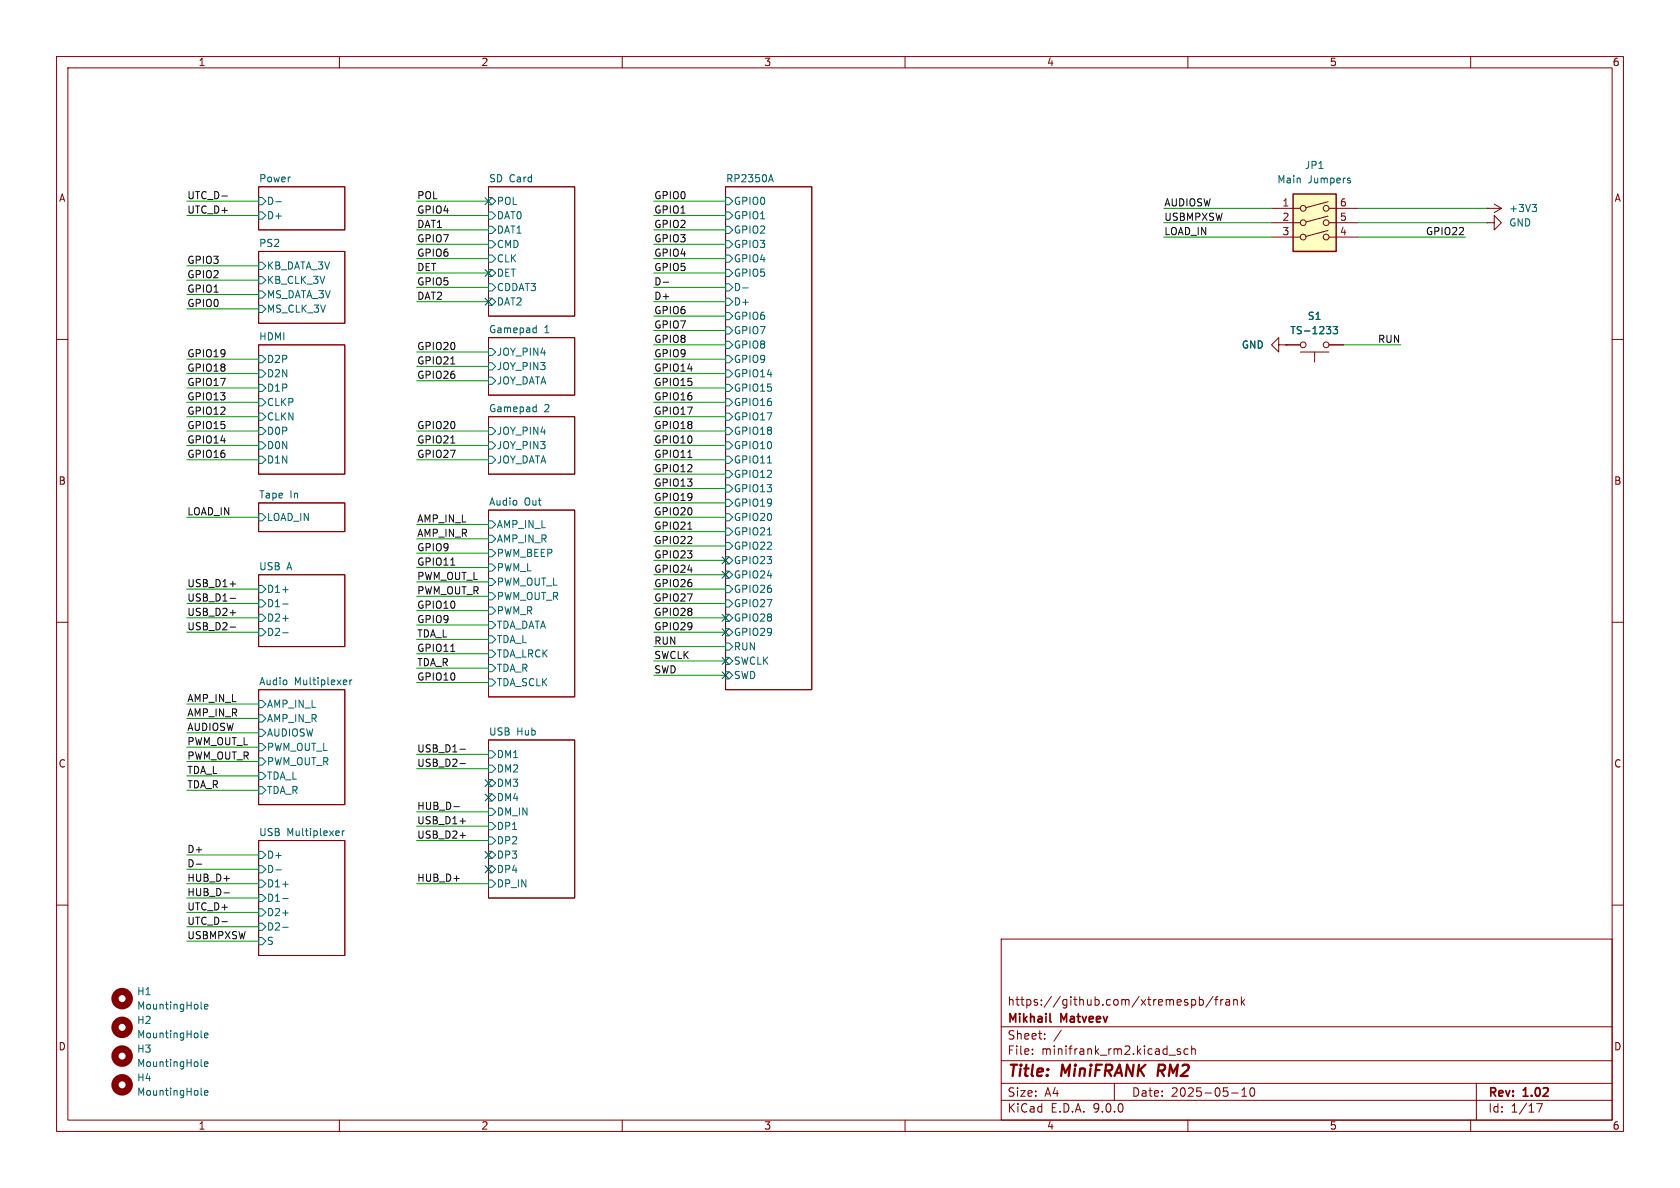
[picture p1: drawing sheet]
<svg xmlns="http://www.w3.org/2000/svg" width="297mm" height="210mm" viewBox="0 0 297 210" stroke-linecap="round" stroke-linejoin="round" font-family="sans-serif">
<g fill="none" stroke="#840000" stroke-width=".18">
<path d="M10 10h277v190h-277zM12 12h273v186h-273zM60 10v2M110 10v2M160 10v2M210 10v2M260 10v2M45.7 33h15.3v7.6h-15.3zM86.4 33h15.2v22.9h-15.2zM128.3 33h15.2v88.9h-15.2zM262.9 39.4h1.3v-1.3l1.2 1.3-1.2 1.2v-1.2M262.9 39.4h.1"/>
<path d="M262.9 36.8h.1M262.9 36.8h2.5M264.2 36.1l1.2 .7M265.4 36.8l-1.2 .8M45.7 44.5h15.3v12.7h-15.3zM86.4 59.7h15.2v10.2h-15.2zM10 60h2M45.7 61h15.3v22.8h-15.3zM86.4 73.7h15.2v10.1h-15.2zM226.1 61v-1.3l-1.3 1.3 1.3 1.2v-1.2h1.2M227.3 61h.1M285 60h2"/>
<path d="M45.7 88.9h15.3v5.1h-15.3zM86.4 90.2h15.2v33h-15.2zM10 110h2M45.7 101.6h15.3v12.7h-15.3zM285 110h2M45.7 121.9h15.3v20.3h-15.3zM86.4 130.8h15.2v28h-15.2zM45.7 148.6h15.3v20.3h-15.3zM10 160h2M177 166h108v32h-108zM210.7 176.8l.4-.1 .3 .3v.4l-.2 .2h-.5M212 176.8l.5-.1 .2 .3v.4l-.1 .2h-.6"/>
<path d="M212 176.2v1.5M214.5 176.1l-1.3 2M214.7 176.7h.6M215.3 176.2l-.3 .2v1.3M215.8 176.7v1M216.2 176.7l-.2 .1-.2 .2M216.7 176.8h.6l.1 .9M217.4 177.1h-.5a.29 .29 0 0 0-.2 .3 .29 .29 0 0 0 .2 .3l.5-.1M218.1 176.8l.2-.1 .4 .1v.9M218.1 176.7v1M219.5 176.2v1.5M219.6 177.1l.4 .6"/>
<path d="M220 176.7l-.5 .6M285 160h2M60 198v2M110 198v2M160 198v2M177 194.5h108M177 191.5h108M177 187.5h108M177 181.5h108M182.5 186.3v.1M182.5 185.5v.1M184.7 183.6v.1"/>
<path d="M184.7 182.8v.1M187.6 182.1l-1.3 2M197 191.5v3M206.7 186.5h1.1M208.7 185.5l-.4-.1-.2 .2 .1 .2 .5 .2v.3h-.6M210 198v2M210 185.5l-.4-.1-.3 .3v.4l.2 .2h.5M210.7 185.5l.2-.1 .3 .1 .1 .9M210.7 184.9v1.5M217.7 193.2h1.2M219.5 193.8h.9M219.5 192.7l.5-.4v1.5"/>
<path d="M221.1 192.4l.2-.1a.81 .81 0 0 1 .6 .6 .81 .81 0 0 1-.3 .8l-.1 .1a.81 .81 0 0 1-.4-1.4zM260 198v2M261 191.5v6.5M271.7 195.1h1l-.7 1.5"/>
</g>
<path d="M204.9 188.2l-.3 2" fill="none" stroke="#840000" stroke-width=".4"/>
<path d="M185.6 180.5l.2 .2" fill="none" stroke="#840000" stroke-width=".3"/>
<g fill="none" stroke="#006464" stroke-width=".18">
<path d="M45.7 34.9h.7l.6 .7-.6 .6h-.7zM45.7 37.5h.7l.6 .6-.6 .6h-.7zM48.8 35.7h.9M86.4 34.9h.6l.6 .7-.6 .6h-.6zM86.4 37.5h.6l.6 .6-.6 .6h-.6zM128.3 34.9h.6l.6 .7-.6 .6h-.6zM128.3 37.5h.6l.6 .6-.6 .6h-.6zM136 31.8h.6M136.3 30.9l.4 1.2M270.9 36.1h.7l-.4 .5M271.4 36.6l.2 .3v.3l-.2 .2M45.7 46.4h.7l.6 .6-.6 .6h-.7z"/>
<path d="M45.7 48.9h.7l.6 .6-.6 .7h-.7zM45.7 51.4h.7l.6 .7-.6 .6h-.7zM45.7 54h.7l.6 .6-.6 .6h-.7zM86.4 40h.6l.6 .6-.6 .7h-.6zM86.4 42.5h.6l.6 .7-.6 .6h-.6zM86.4 45.1h.6l.6 .6-.6 .7h-.6zM86.4 47.6h.6l.6 .7-.6 .6h-.6zM86.4 50.2h.6l.6 .6-.6 .6h-.6zM86.4 52.7h.6l.6 .6-.6 .7h-.6zM94.4 58h.4M94.8 57.5v1.3M94.8 58.8h-.4"/>
<path d="M128.3 40h.6l.6 .6-.6 .7h-.6zM128.3 42.5h.6l.6 .7-.6 .6h-.6zM128.3 45.1h.6l.6 .6-.6 .7h-.6zM128.3 47.6h.6l.6 .7-.6 .6h-.6zM128.3 50.2h.6l.6 .6-.6 .6h-.6zM128.3 52.7h.6l.6 .6-.6 .7h-.6zM128.3 55.2h.6l.6 .7-.6 .6h-.6zM128.3 57.8h.6l.6 .6-.6 .7h-.6zM131.3 50.9h1M45.7 62.9h.7l.6 .6-.6 .6h-.7zM45.7 65.4h.7l.6 .6-.6 .7h-.7zM45.7 67.9h.7l.6 .7-.6 .6h-.7z"/>
<path d="M45.7 70.5h.7l.6 .6-.6 .7h-.7zM45.7 73h.7l.6 .7-.6 .6h-.7zM45.7 75.6h.7l.6 .6-.6 .6h-.7zM45.7 78.1h.7l.6 .6-.6 .7h-.7zM86.4 61.6h.6l.6 .6-.6 .7h-.6zM86.4 64.1h.6l.6 .7-.6 .6h-.6zM86.4 66.7h.6l.6 .6-.6 .6h-.6zM86.4 75.6h.6l.6 .6-.6 .6h-.6zM86.4 78.1h.6l.6 .6-.6 .7h-.6zM94.4 71.9l.4 .1M94.8 71.5v1.3M94.8 72.7l-.4 .1"/>
<path d="M128.3 60.3h.6l.6 .7-.6 .6h-.6zM128.3 62.9h.6l.6 .6-.6 .6h-.6zM128.3 65.4h.6l.6 .6-.6 .7h-.6zM128.3 67.9h.6l.6 .7-.6 .6h-.6zM128.3 70.5h.6l.6 .6-.6 .7h-.6zM128.3 73h.6l.6 .7-.6 .6h-.6zM128.3 75.6h.6l.6 .6-.6 .6h-.6zM128.3 78.1h.6l.6 .6-.6 .7h-.6zM45.7 90.8h.7l.6 .6-.6 .7h-.7zM45.7 80.6h.7l.6 .7-.6 .6h-.7zM86.4 92.1h.6l.6 .6-.6 .6h-.6zM86.4 94.6h.6l.6 .7-.6 .6h-.6z"/>
<path d="M86.4 97.2h.6l.6 .6-.6 .6h-.6zM86.4 99.7h.6l.6 .6-.6 .7h-.6zM86.4 80.6h.6l.6 .7-.6 .6h-.6zM128.3 80.6h.6l.6 .7-.6 .6h-.6zM128.3 83.2h.6l.6 .6-.6 .7h-.6zM128.3 85.7h.6l.6 .7-.6 .6h-.6zM128.3 88.3h.6l.6 .6-.6 .6h-.6zM128.3 90.8h.6l.6 .6-.6 .7h-.6zM128.3 93.3h.6l.6 .7-.6 .6h-.6zM128.3 95.9h.6l.6 .6-.6 .7h-.6zM128.3 98.4h.6l.6 .7-.6 .6h-.6zM135.7 81.9h.7"/>
<path d="M135.7 94.6h.7M45.7 103.5h.7l.6 .6-.6 .7h-.7zM45.7 106h.7l.6 .7-.6 .6h-.7zM45.7 108.6h.7l.6 .6-.6 .7h-.7zM45.7 111.1h.7l.6 .7-.6 .6h-.7zM50 104.2h.9M50 106.8h.9M50 109.3h.9M50 111.9h.9M86.4 102.2h.6l.6 .7-.6 .6h-.6zM86.4 104.8h.6l.6 .6-.6 .6h-.6zM86.4 107.3h.6l.6 .7-.6 .6h-.6z"/>
<path d="M86.4 109.9h.6l.6 .6-.6 .6h-.6zM86.4 112.4h.6l.6 .6-.6 .7h-.6zM86.4 114.9h.6l.6 .7-.6 .6h-.6zM86.4 117.5h.6l.6 .6-.6 .6h-.6zM128.3 101h.6l.6 .6-.6 .6h-.6zM128.3 103.5h.6l.6 .6-.6 .7h-.6zM128.3 106h.6l.6 .7-.6 .6h-.6zM128.3 108.6h.6l.6 .6-.6 .7h-.6zM128.3 111.1h.6l.6 .7-.6 .6h-.6zM128.3 113.7h.6l.6 .6-.6 .6h-.6zM128.3 116.2h.6l.6 .6-.6 .7h-.6zM128.3 118.7h.6l.6 .7-.6 .6h-.6z"/>
<path d="M45.7 123.8h.7l.6 .7-.6 .6h-.7zM45.7 126.4h.7l.6 .6-.6 .6h-.7zM45.7 128.9h.7l.6 .6-.6 .7h-.7zM45.7 131.4h.7l.6 .7-.6 .6h-.7zM45.7 134h.7l.6 .6-.6 .7h-.7zM45.7 136.5h.7l.6 .7-.6 .6h-.7zM45.7 139.1h.7l.6 .6-.6 .6h-.7zM61.1 120.2l.2 .3-.6 .1M61.2 121h-.1M61.8 120.2v.8M62.2 120.2l-.4 .2M86.4 120h.6l.6 .7-.6 .6h-.6z"/>
<path d="M86.4 132.7h.6l.6 .7-.6 .6h-.6zM86.4 135.3h.6l.6 .6-.6 .6h-.6zM86.4 137.8h.6l.6 .6-.6 .7h-.6zM45.7 150.5h.7l.6 .6-.6 .7h-.7zM45.7 153h.7l.6 .7-.6 .6h-.7zM45.7 155.6h.7l.6 .6-.6 .6h-.7zM45.7 158.1h.7l.6 .7-.6 .6h-.7zM48.8 153.8h.9M50 156.3h.9M50 158.8h.9M59.8 146.9l.2 .3-.6 .1M59.9 147.7h-.1"/>
<path d="M60.5 146.9v.8M60.9 146.9l-.4 .2M86.4 140.3h.6l.6 .7-.6 .6h-.6zM86.4 142.9h.6l.6 .6-.6 .6h-.6zM86.4 145.4h.6l.6 .7-.6 .6h-.6zM86.4 148h.6l.6 .6-.6 .6h-.6zM86.4 150.5h.6l.6 .6-.6 .7h-.6zM86.4 153h.6l.6 .7-.6 .6h-.6zM86.4 155.6h.6l.6 .6-.6 .6h-.6zM35.5 178.2l.2 .2M36.2 178l.6-.2-.1-.2-.4-.1-.1 .2v.6h.5M45.7 160.7h.7l.6 .6-.6 .6h-.7z"/>
<path d="M45.7 163.2h.7l.6 .6-.6 .7h-.7zM45.7 165.7h.7l.6 .7-.6 .6h-.7zM50 161.4h.9M50 163.9h.9M35.5 183.3l.2 .2M35.5 188.4l.2 .1M35.5 193.4l.2 .2M36.2 183l.6-.1-.1-.2-.4-.1-.1 .2v.6h.5M36.2 188.1l.6-.1-.1-.2-.4-.1-.1 .2v.6h.5M36.2 193.2l.6-.1-.1-.3h-.4l-.1 .2v.6h.5"/>
</g>
<g fill="none" stroke="#840000" stroke-width="1.3">
<circle cx="21.6" cy="176.5" r="1.27"/>
<circle cx="21.6" cy="186.7" r="1.27"/>
<circle cx="21.6" cy="191.8" r="1.27"/>
<circle cx="21.6" cy="181.6" r="1.27"/>
</g>
<path d="M228.6 34.3h7.6v10.2h-7.6z" fill="#ffffc2"/>
<g fill="none" stroke="#840000" stroke-width=".18">
<path d="M224.8 36.8h5.1M224.8 39.4h5.1M234.8 35.7l-3.9 1M234.8 38.2l-3.9 1M234.9 36.8h5.1M234.9 39.4h5.1M224.8 41.9h5.1M234.8 40.7l-3.9 1.1M234.9 41.9h5.1M227.3 61h.1M227.3 61h2.6M229.9 62.2h5"/>
<path d="M232.4 62.2v1.8M234.9 61h2.6"/>
<circle cx="230.4" cy="36.8" r=".51"/>
<circle cx="230.4" cy="39.4" r=".51"/>
<circle cx="234.4" cy="39.4" r=".51"/>
<circle cx="234.4" cy="36.8" r=".51"/>
<circle cx="230.4" cy="41.9" r=".51"/>
<circle cx="234.4" cy="41.9" r=".51"/>
<circle cx="230.4" cy="61" r=".51"/>
<circle cx="234.4" cy="61" r=".51"/>
</g>
<path d="M228.6 34.3h7.6v10.2h-7.6z" fill="none" stroke="#840000" stroke-width=".25"/>
<path d="M238.6 31.9l.2 .2-.2 .2M238.6 31.5h.1M235.7 57.7h.8l-.5 .5 .4 .1v.6l-.2 .1-.5-.1" fill="none" stroke="#006464" stroke-width=".18"/>
<g fill="none" stroke="#0f0f0f" stroke-width=".18">
<path d="M39.2 34.7h1M117.2 49.9h1M79.7 78.3h.7M79.7 64.3h.7M79.7 99.9h.7M121.6 80.9h.7M121.6 93.6h.7M40.7 110.9h.9M40.7 103.2h.9M40.7 108.3h.9M40.7 105.8h.9M79.7 115.1h.7"/>
<path d="M81.3 135h1M81.3 132.4h1M34.7 152.8h1M39.6 157.8h1M80.2 142.6h1M81.3 145.1h1M81.3 147.7h1M39.2 162.9h1"/>
</g>
<g fill="none" stroke="#009600" stroke-width=".18">
<path d="M33 38.1h12.7M33 35.6h12.7M73.7 38.1h12.7M73.7 35.6h12.7M115.6 38.1h12.7M115.6 35.6h12.7M205.7 39.4h19.1M205.7 36.8h19.1M240 39.4h22.9M240 36.8h22.9M33 54.6h12.7M33 47h12.7"/>
<path d="M33 49.5h12.7M33 52.1h12.7M73.7 43.2h12.7M73.7 40.6h12.7M73.7 45.7h12.7M73.7 50.8h12.7M73.7 53.3h12.7M73.7 48.3h12.7M115.6 43.2h12.7M115.6 40.6h12.7M115.6 45.7h12.7M115.6 50.8h12.7"/>
<path d="M115.6 53.3h12.7M115.6 48.3h12.7M115.6 55.9h12.7M115.6 58.4h12.7M205.7 41.9h19.1M240 41.9h19.1M33 63.5h12.7M33 76.2h12.7M33 66h12.7M33 78.7h12.7M33 73.7h12.7M33 71.1h12.7"/>
<path d="M33 68.6h12.7M73.7 67.3h12.7M73.7 64.8h12.7M73.7 62.2h12.7M73.7 76.2h12.7M73.7 78.7h12.7M115.6 63.5h12.7M115.6 61h12.7M115.6 76.2h12.7M115.6 66h12.7M115.6 78.7h12.7M115.6 73.7h12.7"/>
<path d="M115.6 71.1h12.7M115.6 68.6h12.7M237.5 61h10.1M33 81.3h12.7M33 91.4h12.7M73.7 97.8h12.7M73.7 81.3h12.7M73.7 95.3h12.7M73.7 92.7h12.7M115.6 99.1h12.7M115.6 94h12.7M115.6 96.5h12.7"/>
<path d="M115.6 81.3h12.7M115.6 91.4h12.7M115.6 83.8h12.7M115.6 88.9h12.7M115.6 86.4h12.7M33 104.1h12.7M33 111.8h12.7M33 106.7h12.7M33 109.2h12.7M73.7 102.9h12.7M73.7 113h12.7M73.7 108h12.7"/>
<path d="M73.7 100.3h12.7M73.7 110.5h12.7M73.7 115.6h12.7M73.7 105.4h12.7M73.7 118.1h12.7M115.6 114.3h12.7M115.6 104.1h12.7M115.6 111.8h12.7M115.6 106.7h12.7M115.6 109.2h12.7M115.6 119.4h12.7M115.6 116.8h12.7"/>
<path d="M115.6 101.6h12.7M33 124.5h12.7M33 137.2h12.7M33 134.6h12.7M33 139.7h12.7M33 129.5h12.7M33 127h12.7M33 132.1h12.7M73.7 133.4h12.7M73.7 135.9h12.7M73.7 120.7h12.7M33 153.7h12.7"/>
<path d="M33 156.2h12.7M33 158.8h12.7M33 151.1h12.7M73.7 156.2h12.7M73.7 146.1h12.7M73.7 148.6h12.7M73.7 143.5h12.7M33 166.4h12.7M33 163.8h12.7M33 161.3h12.7"/>
</g>
<g fill="none" stroke="#000084" stroke-width=".18">
<path d="M85.8 35l1.2 1.2M87 35l-1.2 1.2M85.8 52.7l1.2 1.2M85.8 47.7l1.2 1.2M87 52.7l-1.2 1.2M87 47.7l-1.2 1.2M127.7 98.5l1.2 1.2M128.9 98.5l-1.2 1.2M127.7 108.6l1.2 1.2M127.7 111.2l1.2 1.2M127.7 116.2l1.2 1.2M127.7 118.8l1.2 1.2"/>
<path d="M127.7 101l1.2 1.2M128.9 108.6l-1.2 1.2M128.9 111.2l-1.2 1.2M128.9 116.2l-1.2 1.2M128.9 118.8l-1.2 1.2M128.9 101l-1.2 1.2M85.8 137.8l1.2 1.2M87 137.8l-1.2 1.2M85.8 150.5l1.2 1.2M85.8 153.1l1.2 1.2M85.8 140.4l1.2 1.2M87 153.1l-1.2 1.2"/>
<path d="M87 150.5l-1.2 1.2M87 140.4l-1.2 1.2"/>
</g>
<g font-size="2.8" fill="#840000">
<text x="178" y="190.9">Title:</text>
<text x="187.7" y="190.9">MiniFRANK</text>
<text x="205.5" y="190.9">RM2</text>
</g>
<g font-size="2.1" fill="#840000">
<text x="178" y="178">https://github.com/xtremespb/frank</text>
<text x="178" y="184">Sheet:</text>
<text x="178" y="181.2">Mikhail</text>
<text x="187.6" y="181.2">Matveev</text>
<text x="178" y="186.7">File:</text>
<text x="184.1" y="186.7">minifrank_rm2.kicad_sch</text>
<text x="178" y="196.9">KiCad</text>
<text x="178" y="194.1">Size:</text>
<text x="184.7" y="194.1">A4</text>
<text x="185.7" y="196.9">E.D.A.</text>
<text x="193.3" y="196.9">9.0.0</text>
<text x="200" y="194.1">Date:</text>
<text x="207" y="194.1">2025-05-10</text>
<text x="263" y="194.3">Rev:</text>
<text x="263" y="196.9">Id:</text>
<text x="267.1" y="196.9">1/17</text>
<text x="269.4" y="194.3">1.02</text>
</g>
<g font-size="1.8" fill="#840000">
<text x="35" y="11.9">1</text>
<text x="85" y="11.9">2</text>
<text x="135" y="11.9">3</text>
<text x="185" y="11.9">4</text>
<text x="235" y="11.9">5</text>
<text x="285" y="11.9">6</text>
<text x="10.3" y="35.9">A</text>
<text x="285.3" y="35.9">A</text>
<text x="10.3" y="85.9">B</text>
<text x="285.3" y="85.9">B</text>
<text x="10.3" y="135.9">C</text>
<text x="285.3" y="135.9">C</text>
<text x="10.3" y="185.9">D</text>
<text x="285.3" y="185.9">D</text>
<text x="35" y="199.9">1</text>
<text x="85" y="199.9">2</text>
<text x="135" y="199.9">3</text>
<text x="185" y="199.9">4</text>
<text x="235" y="199.9">5</text>
<text x="285" y="199.9">6</text>
</g>
<g font-size="1.8" fill="#0f0f0f">
<text x="33" y="35.3">UTC_D-</text>
<text x="73.7" y="35.3">POL</text>
<text x="115.6" y="35.3">GPIO0</text>
<text x="33" y="37.8">UTC_D+</text>
<text x="73.7" y="37.8">GPIO4</text>
<text x="73.7" y="40.4">DAT1</text>
<text x="115.6" y="40.4">GPIO2</text>
<text x="115.6" y="37.8">GPIO1</text>
<text x="205.7" y="39.1">USBMPXSW</text>
<text x="205.7" y="41.6">LOAD_IN</text>
<text x="205.7" y="36.6">AUDIOSW</text>
<text x="252" y="41.6">GPIO22</text>
<text x="33" y="46.7">GPIO3</text>
<text x="73.7" y="45.5">GPIO6</text>
<text x="73.7" y="48">DET</text>
<text x="73.7" y="42.9">GPIO7</text>
<text x="115.6" y="42.9">GPIO3</text>
<text x="115.6" y="48">GPIO5</text>
<text x="115.6" y="45.5">GPIO4</text>
<text x="33" y="49.3">GPIO2</text>
<text x="33" y="51.8">GPIO1</text>
<text x="73.7" y="50.5">GPIO5</text>
<text x="73.7" y="53.1">DAT2</text>
<text x="115.6" y="53.1">D+</text>
<text x="115.6" y="50.5">D-</text>
<text x="33" y="54.3">GPIO0</text>
<text x="115.6" y="58.2">GPIO7</text>
<text x="115.6" y="55.6">GPIO6</text>
<text x="33" y="63.2">GPIO19</text>
<text x="33" y="65.8">GPIO18</text>
<text x="73.7" y="62">GPIO20</text>
<text x="73.7" y="64.5">GPIO21</text>
<text x="115.6" y="65.8">GPIO14</text>
<text x="115.6" y="60.7">GPIO8</text>
<text x="115.6" y="63.2">GPIO9</text>
<text x="243.5" y="60.7">RUN</text>
<text x="33" y="70.9">GPIO13</text>
<text x="33" y="68.3">GPIO17</text>
<text x="73.7" y="67">GPIO26</text>
<text x="115.6" y="70.9">GPIO16</text>
<text x="115.6" y="68.3">GPIO15</text>
<text x="33" y="73.4">GPIO12</text>
<text x="33" y="75.9">GPIO15</text>
<text x="73.7" y="75.9">GPIO20</text>
<text x="115.6" y="73.4">GPIO17</text>
<text x="115.6" y="75.9">GPIO18</text>
<text x="33" y="78.5">GPIO14</text>
<text x="33" y="81">GPIO16</text>
<text x="73.7" y="81">GPIO27</text>
<text x="73.7" y="78.5">GPIO21</text>
<text x="115.6" y="81">GPIO11</text>
<text x="115.6" y="78.5">GPIO10</text>
<text x="115.6" y="83.6">GPIO12</text>
<text x="115.6" y="86.1">GPIO13</text>
<text x="115.6" y="88.6">GPIO19</text>
<text x="33" y="91.2">LOAD_IN</text>
<text x="73.7" y="95">AMP_IN_R</text>
<text x="73.7" y="92.4">AMP_IN_L</text>
<text x="115.6" y="91.2">GPIO20</text>
<text x="115.6" y="93.7">GPIO21</text>
<text x="73.7" y="97.5">GPIO9</text>
<text x="73.7" y="100.1">GPIO11</text>
<text x="115.6" y="98.8">GPIO23</text>
<text x="115.6" y="101.3">GPIO24</text>
<text x="115.6" y="96.3">GPIO22</text>
<text x="33" y="103.9">USB_D1+</text>
<text x="33" y="106.4">USB_D1-</text>
<text x="73.7" y="107.7">GPIO10</text>
<text x="73.7" y="105.1">PWM_OUT_R</text>
<text x="73.7" y="102.6">PWM_OUT_L</text>
<text x="115.6" y="103.9">GPIO26</text>
<text x="115.6" y="106.4">GPIO27</text>
<text x="33" y="111.5">USB_D2-</text>
<text x="33" y="109">USB_D2+</text>
<text x="73.7" y="112.8">TDA_L</text>
<text x="73.7" y="110.2">GPIO9</text>
<text x="115.6" y="111.5">GPIO29</text>
<text x="115.6" y="109">GPIO28</text>
<text x="73.7" y="117.8">TDA_R</text>
<text x="73.7" y="115.3">GPIO11</text>
<text x="115.6" y="119.1">SWD</text>
<text x="115.6" y="116.6">SWCLK</text>
<text x="115.6" y="114">RUN</text>
<text x="33" y="124.2">AMP_IN_L</text>
<text x="73.7" y="120.4">GPIO10</text>
<text x="33" y="131.8">PWM_OUT_L</text>
<text x="33" y="126.7">AMP_IN_R</text>
<text x="33" y="129.3">AUDIOSW</text>
<text x="33" y="134.4">PWM_OUT_R</text>
<text x="33" y="136.9">TDA_L</text>
<text x="73.7" y="135.6">USB_D2-</text>
<text x="73.7" y="133.1">USB_D1-</text>
<text x="33" y="139.4">TDA_R</text>
<text x="73.7" y="143.2">HUB_D-</text>
<text x="73.7" y="145.8">USB_D1+</text>
<text x="73.7" y="148.3">USB_D2+</text>
<text x="33" y="150.9">D+</text>
<text x="33" y="155.9">HUB_D+</text>
<text x="33" y="153.4">D-</text>
<text x="73.7" y="155.9">HUB_D+</text>
<text x="33" y="161">UTC_D+</text>
<text x="33" y="158.5">HUB_D-</text>
<text x="33" y="163.6">UTC_D-</text>
<text x="33" y="166.1">USBMPXSW</text>
</g>
<g font-size="1.8" fill="#006464">
<text x="45.7" y="32.3">Power</text>
<text x="86.4" y="32.3">SD Card</text>
<text x="128.3" y="32.3">RP2350A</text>
<text x="225.7" y="32.6">Main</text>
<text x="230.6" y="30.1">JP1</text>
<text x="231.2" y="32.6">Jumpers</text>
<text x="47.1" y="36.4">D-</text>
<text x="47.1" y="39">D+</text>
<text x="87.7" y="36.4">POL</text>
<text x="87.7" y="39">DAT0</text>
<text x="87.7" y="41.5">DAT1</text>
<text x="129.6" y="36.4">GPIO0</text>
<text x="129.6" y="39">GPIO1</text>
<text x="129.6" y="41.5">GPIO2</text>
<text x="266.7" y="40.2">GND</text>
<text x="266.7" y="37.7">+3V3</text>
<text x="45.7" y="43.7">PS2</text>
<text x="47.1" y="47.9">KB_DATA_3V</text>
<text x="87.7" y="44">CMD</text>
<text x="87.7" y="46.6">CLK</text>
<text x="129.6" y="44">GPIO3</text>
<text x="129.6" y="46.6">GPIO4</text>
<text x="47.1" y="50.4">KB_CLK_3V</text>
<text x="47.1" y="52.9">MS_DATA_3V</text>
<text x="87.7" y="49.1">DET</text>
<text x="87.7" y="51.7">CDDAT3</text>
<text x="129.6" y="49.1">GPIO5</text>
<text x="129.6" y="51.7">D-</text>
<text x="47.1" y="55.5">MS_CLK_3V</text>
<text x="86.4" y="59">Gamepad</text>
<text x="87.7" y="54.2">DAT2</text>
<text x="96.2" y="59">1</text>
<text x="129.6" y="54.2">D+</text>
<text x="129.6" y="56.7">GPIO6</text>
<text x="129.6" y="59.3">GPIO7</text>
<text x="228" y="59.3">TS-1233</text>
<text x="231.1" y="56.7">S1</text>
<text x="45.7" y="60.2">HDMI</text>
<text x="47.1" y="64.4">D2P</text>
<text x="87.7" y="63.1">JOY_PIN4</text>
<text x="87.7" y="65.6">JOY_PIN3</text>
<text x="129.6" y="61.8">GPIO8</text>
<text x="129.6" y="64.4">GPIO9</text>
<text x="219.4" y="61.8">GND</text>
<text x="47.1" y="66.9">D2N</text>
<text x="47.1" y="69.4">D1P</text>
<text x="47.1" y="72">CLKP</text>
<text x="87.7" y="68.2">JOY_DATA</text>
<text x="129.6" y="66.9">GPIO14</text>
<text x="129.6" y="69.4">GPIO15</text>
<text x="129.6" y="72">GPIO16</text>
<text x="47.1" y="74.5">CLKN</text>
<text x="47.1" y="77.1">D0P</text>
<text x="86.4" y="72.9">Gamepad</text>
<text x="87.7" y="77.1">JOY_PIN4</text>
<text x="96.2" y="72.9">2</text>
<text x="129.6" y="74.5">GPIO17</text>
<text x="129.6" y="77.1">GPIO18</text>
<text x="47.1" y="79.6">D0N</text>
<text x="47.1" y="82.1">D1N</text>
<text x="87.7" y="79.6">JOY_PIN3</text>
<text x="87.7" y="82.1">JOY_DATA</text>
<text x="129.6" y="79.6">GPIO10</text>
<text x="129.6" y="82.1">GPIO11</text>
<text x="45.7" y="88.2">Tape</text>
<text x="51.2" y="88.2">In</text>
<text x="86.4" y="89.5">Audio</text>
<text x="92.7" y="89.5">Out</text>
<text x="129.6" y="84.7">GPIO12</text>
<text x="129.6" y="87.2">GPIO13</text>
<text x="129.6" y="89.8">GPIO19</text>
<text x="47.1" y="92.3">LOAD_IN</text>
<text x="87.7" y="93.6">AMP_IN_L</text>
<text x="129.6" y="92.3">GPIO20</text>
<text x="129.6" y="94.8">GPIO21</text>
<text x="45.7" y="100.9">USB</text>
<text x="50.7" y="100.9">A</text>
<text x="87.7" y="96.1">AMP_IN_R</text>
<text x="87.7" y="98.7">PWM_BEEP</text>
<text x="87.7" y="101.2">PWM_L</text>
<text x="129.6" y="97.4">GPIO22</text>
<text x="129.6" y="99.9">GPIO23</text>
<text x="47.1" y="105">D1+</text>
<text x="47.1" y="107.5">D1-</text>
<text x="87.7" y="103.7">PWM_OUT_L</text>
<text x="87.7" y="106.3">PWM_OUT_R</text>
<text x="129.6" y="102.5">GPIO24</text>
<text x="129.6" y="105">GPIO26</text>
<text x="129.6" y="107.5">GPIO27</text>
<text x="47.1" y="110.1">D2+</text>
<text x="47.1" y="112.6">D2-</text>
<text x="87.7" y="108.8">PWM_R</text>
<text x="87.7" y="111.4">TDA_DATA</text>
<text x="87.7" y="113.9">TDA_L</text>
<text x="129.6" y="110.1">GPIO28</text>
<text x="129.6" y="112.6">GPIO29</text>
<text x="87.7" y="116.4">TDA_LRCK</text>
<text x="87.7" y="119">TDA_R</text>
<text x="129.6" y="115.2">RUN</text>
<text x="129.6" y="117.7">SWCLK</text>
<text x="45.7" y="121.2">Audio</text>
<text x="47.1" y="125.3">AMP_IN_L</text>
<text x="52" y="121.2">Multiplexer</text>
<text x="87.7" y="121.5">TDA_SCLK</text>
<text x="129.6" y="120.2">SWD</text>
<text x="47.1" y="127.9">AMP_IN_R</text>
<text x="47.1" y="130.4">AUDIOSW</text>
<text x="86.4" y="130.1">USB</text>
<text x="91.3" y="130.1">Hub</text>
<text x="47.1" y="132.9">PWM_OUT_L</text>
<text x="47.1" y="135.5">PWM_OUT_R</text>
<text x="87.7" y="134.2">DM1</text>
<text x="87.7" y="136.8">DM2</text>
<text x="47.1" y="138">TDA_L</text>
<text x="47.1" y="140.6">TDA_R</text>
<text x="87.7" y="139.3">DM3</text>
<text x="87.7" y="141.8">DM4</text>
<text x="45.7" y="147.9">USB</text>
<text x="50.7" y="147.9">Multiplexer</text>
<text x="87.7" y="144.4">DM_IN</text>
<text x="87.7" y="146.9">DP1</text>
<text x="87.7" y="149.5">DP2</text>
<text x="47.1" y="152">D+</text>
<text x="47.1" y="154.5">D-</text>
<text x="87.7" y="152">DP3</text>
<text x="87.7" y="154.5">DP4</text>
<text x="47.1" y="157.1">D1+</text>
<text x="47.1" y="159.6">D1-</text>
<text x="87.7" y="157.1">DP_IN</text>
<text x="47.1" y="162.2">D2+</text>
<text x="47.1" y="164.7">D2-</text>
<text x="47.1" y="167.2">S</text>
<text x="24.1" y="176.1">H1</text>
<text x="24.1" y="178.7">MountingHole</text>
<text x="24.1" y="181.2">H2</text>
<text x="24.1" y="183.7">MountingHole</text>
<text x="24.1" y="186.3">H3</text>
<text x="24.1" y="188.8">MountingHole</text>
<text x="24.1" y="191.4">H4</text>
<text x="24.1" y="193.9">MountingHole</text>
</g>
<g font-size="1.8" fill="#a90000">
<text x="226.6" y="36.6">1</text>
<text x="226.6" y="39.1">2</text>
<text x="226.6" y="41.7">3</text>
<text x="236.8" y="36.6">6</text>
<text x="236.8" y="39.1">5</text>
<text x="236.8" y="41.7">4</text>
</g>
</svg>
